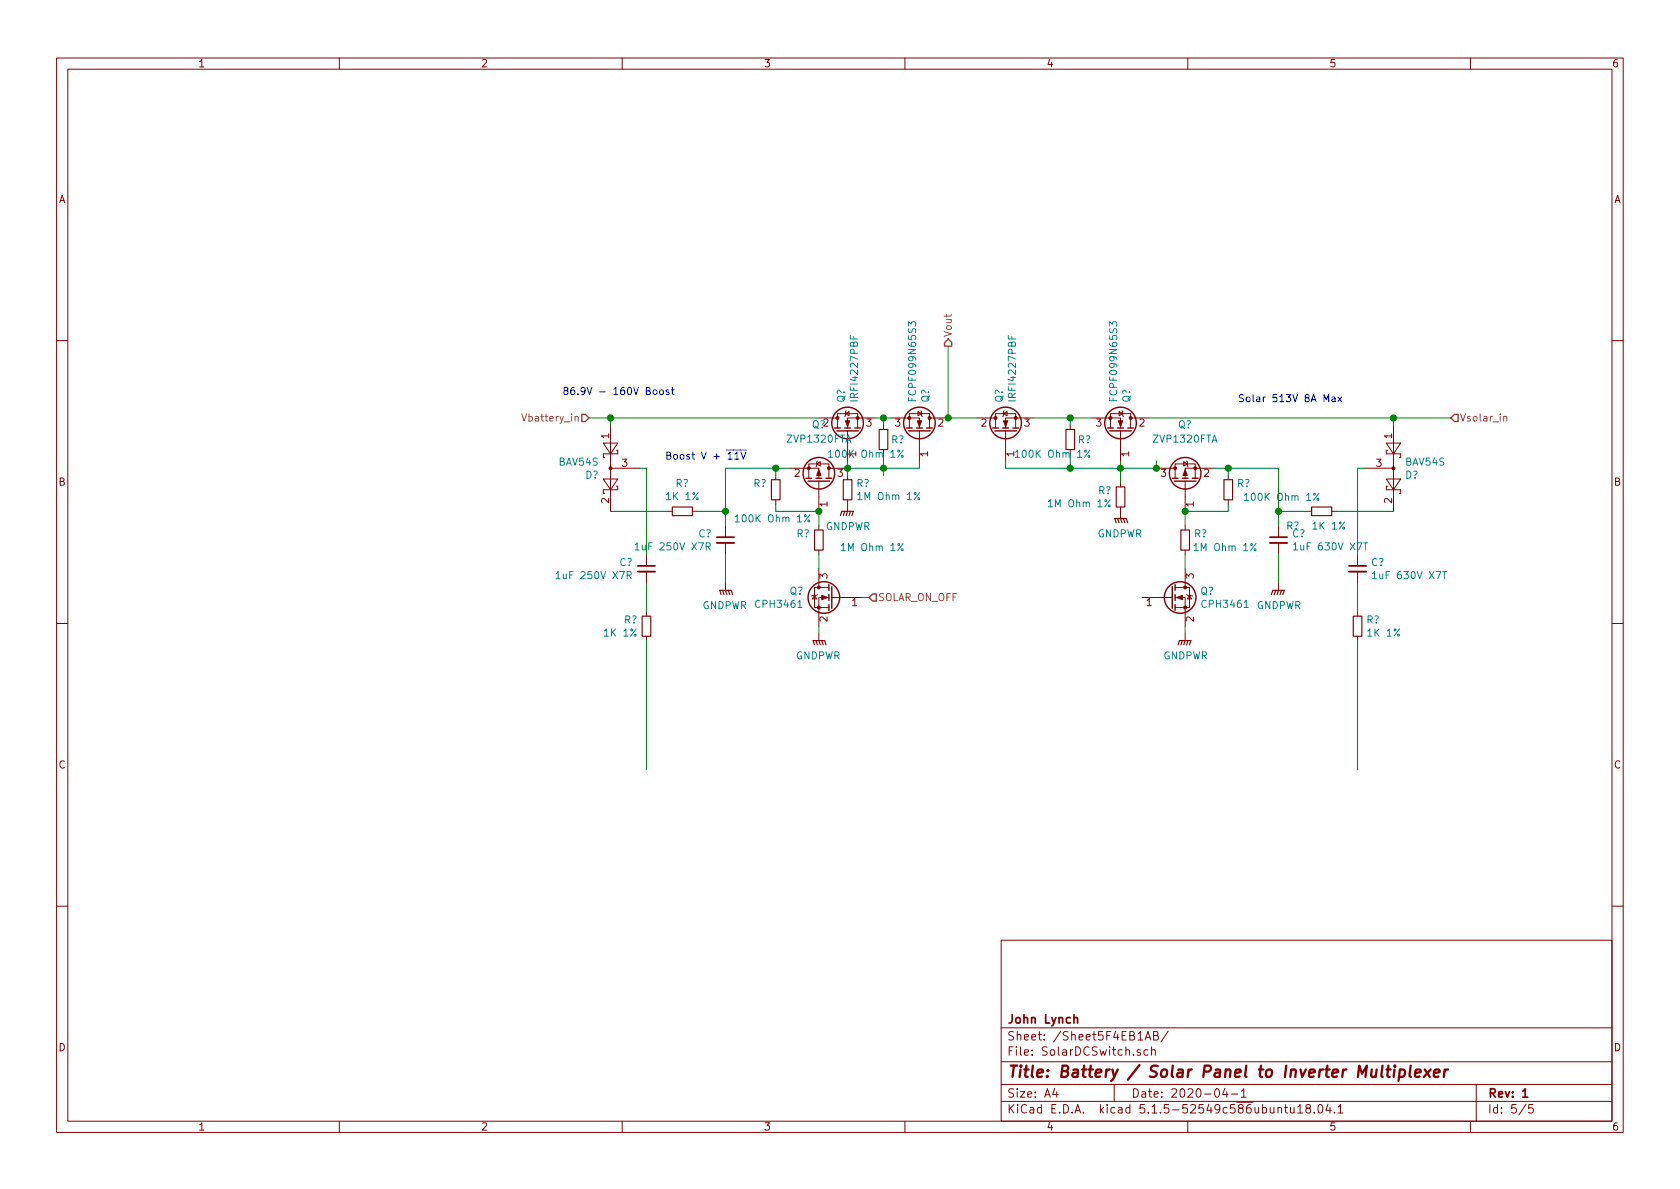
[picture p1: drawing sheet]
<svg xmlns="http://www.w3.org/2000/svg" width="297mm" height="210mm" viewBox="0 0 297 210" stroke-linecap="round" stroke-linejoin="round" font-family="sans-serif">
<g fill="none" stroke="#840000" stroke-width=".18">
<path d="M10 10.3h277v189.9h-277zM12 12.2h273v186.1h-273zM60 10.3v1.9M110 10.3v1.9M160 10.3v1.9M210 10.3v1.9M260 10.3v1.9M10 60.2h2M106.7 78.4h2.5l-1.3 1.9zM107.9 75.2v15.2M109 79.6h.2v.7h-2.5v.6h.2M144.8 73.9h3.3"/>
<path d="M148.1 75.7v-2.6h3.5v2.6M149.5 73.1l.6-.3v.7zM149.6 72.6l-.1 .2v.7l-.1 .2M149.9 76.2v5.3M154.9 73.9h-5v1.8M156.2 75.2v.7M157.5 73.9h5.1v1.8M160.8 75.7v-2.6h3.5v2.6M162.3 72.8l.6 .3-.6 .4zM162.6 76.2v5.3M162.8 72.6l.1 .2v.7l.2 .2M164.3 73.9h3.3"/>
<path d="M172.7 73.9h3.3M176 75.7v-2.6h3.6v2.6M177.4 73.1l.7-.3v.7zM177.5 72.6l-.1 .2v.7l-.1 .2M177.8 76.2v5.3M182.9 73.9h-5.1v1.8M189.2 75.2v.7M193 73.9h5.1v1.8M196.3 75.7v-2.6h3.6v2.6M197.9 72.8l.6 .3-.6 .4zM198.1 76.2v5.3M198.4 72.6l.1 .2v.7l.1 .2"/>
<path d="M199.9 73.9h3.3M245.1 78.4h2.5l-1.2 1.9zM245.4 79.6h-.3v.7h2.5v.6h-.2M246.4 75.2v15.2M285 60.2h2M106.7 84.7h2.5l-1.3 1.9zM107.9 82.8h5.1M109 86h.2v.6h-2.5v.6h.2M114.3 98v2.1M118.1 90.4h.8M122.4 90.4h.8M128.3 93v2"/>
<path d="M128.3 96v2M137.2 84.1v.7M137.2 88.4v.7M139.7 82.8h5.1v1.8M143 84.6v-2.6h3.6v2.6M144.4 82l.6-.3v.7zM144.5 81.5l-.1 .2v.7l-.1 .1M144.8 85.1v5.3M144.8 93v.7M144.8 97.3v.7M146.6 82.8h3.3M149.9 84.1v.7"/>
<path d="M149.9 88.4v2M198.1 85.3v.8M198.1 89.7v2M204.5 82.8h3.3M207.8 84.6v-2.6h3.5v2.6M209.3 81.7l.6 .3-.6 .4zM209.5 85.1v5.3M209.5 93v.7M209.5 97.3v.7M209.8 81.5l.1 .2v.7l.2 .1M214.6 82.8h-5.1v1.8M217.2 84.1v.7"/>
<path d="M217.2 88.4v.7M226.1 93v2M226.1 96v2M231.1 90.4h.8M235.5 90.4h.7M240 98v2.1M241.3 82.8h5.1M245.1 84.7h2.5l-1.2 1.9zM245.4 86h-.3v.6h2.5v.6h-.2M10 110.3h2M114.3 101.1v2M114.3 108.2v.8"/>
<path d="M114.3 112.5v.8M128.3 103.1v1.3M144 105.3l.4 .6h-.8zM144.5 105.2l-.1 .1h-.8l-.1 .1M144.8 100.6v3.3M144.8 112v1.3M146.6 105.7h-1.8v5M146.6 103.9h-2.6v3.5h2.6M147.1 105.7h5.3M201.9 105.7h5.4M207.8 105.7h1.7v5M207.8 103.9h2.5v3.5h-2.5"/>
<path d="M209.5 100.6v3.3M209.5 112v1.3M209.8 105.2l.1 .1h.8l.1 .1M210.3 105.3l.4 .6h-.8zM226.1 103.1v1.3M240 101.1v2M240 108.2v.8M240 112.5v.8M285 110.3h2M10 160.2h2M177 166.3h108v32h-108zM285 160.2h2"/>
<path d="M60 198.3v1.9M110 198.3v1.9M160 198.3v1.9M177 194.8h108M177 191.8h108M177 187.8h108M177 181.8h108M186.5 192.5l-.4 1h1M186.8 193v1M197 191.8v3M201.6 185.7a.37 .37 0 0 0-.6 .1l.1 .2 .5 .2 .1 .1-.2 .3-.5-.1M202.5 183.9l.5-1.5 .5 1.5"/>
<path d="M202.6 183.5h.7M203 185.7l-.5-.1-.2 .3v.6l.2 .1 .5-.1M203.6 185.7h.1a.37 .37 0 0 1 .6 .1v.8M203.6 185.1v1.5M204 183.1h.6l.1-.3-.1-.3-.6-.1v1.5h.5l.3-.3a.41 .41 0 0 0-.3-.5M206.6 182.3l-1.3 2M210 198.3v1.9M215 192.6l.1-.1a.81 .81 0 0 1 .6 .6 .81 .81 0 0 1-.3 .8l-.1 .1a.8 .8 0 0 1-.6-.6 .8 .8 0 0 1 .3-.8zM216.6 192.5l-.4 1h.9M216.9 193v1M217.7 193.5h1.1M219.5 193l.4-.5v1.5"/>
<path d="M219.5 194h.8M226 196l.2-.2 .3 .1 .1 .9M227.1 195.8h.6M227.3 195.3v1.3l.4 .2M228.2 195.8v.9l.4 .1 .2-.1M228.8 195.8v1M229.4 195.8l.5-.5v1.5M229.4 196.8h.9M231.2 196l-.3-.2v-.3a.48 .48 0 0 1 .7-.1l.1 .2-.1 .3-.6 .1-.1 .3v.4l.3 .1 .4-.1 .1-.2v-.2l-.3-.3M232.4 196.7v.1M233.1 195.5l.3-.2a.8 .8 0 0 1 .5 .8 .8 .8 0 0 1-.5 .7l-.3-.1-.1-.4zM234.8 195.2l-.4 1.1h1"/>
<path d="M235.2 195.8v1M235.9 196.7v.1M236.6 195.8l.4-.5v1.5M236.6 196.8h.8M260 198.3v1.9M261 191.8v6.5M269.8 195.2l-1.2 2M271 195.3h-.7v.7l.2-.1 .5 .1 .1 .2-.1 .5-.2 .1-.5-.1"/>
</g>
<path d="M126.7 95h3.1M224.5 95h3.1M112.8 100.1h3M238.5 100.1h3.1M189.9 180.1l.2-.2 .4 .1v.9M269.2 193l.5-.5v1.5M269.2 194h.9" fill="none" stroke="#840000" stroke-width=".3"/>
<g fill="none" stroke="#840000" stroke-width=".41">
<path d="M244.4 188.4l-.2 1.8 .3 .2M245.1 189.1h.8M245.5 188.4l-.2 1.8 .1 .1 .3 .1M246.6 189.1l-.2 1.3M246.6 188.4l-.1 .1 .1 .1 .1-.1-.1-.1v.2M247.5 189.2a.68 .68 0 0 1 .9 .1v.8a.66 .66 0 0 1-1 .2M247.5 189.1l-.2 2M249.4 188.4l-.2 1.8 .3 .2M250.2 189.8l1-.2-.1-.4-.5-.1-.4 .3v.9l.2 .1 .6-.1M251.9 189.1l.9 1.3M253 189.1l-1.3 1.3M253.5 189.8l1-.2v-.4l-.6-.1-.3 .3v.9l.1 .1 .6-.1"/>
<path d="M255.4 189.1l-.1 1.3M256 189.1a.55 .55 0 0 0-.6 .4"/>
</g>
<g fill="none" stroke="#840000" stroke-width=".25">
<path d="M147.6 75.7h1M148 76.2h3.8M149.4 75.7h1M151.1 75.7h1M160.3 75.7h1M160.7 76.2h3.8M162.1 75.7h1M163.8 75.7h1M175.5 75.7h1M175.9 76.2h3.8M177.3 75.7h1M179.1 75.7h1"/>
<path d="M195.8 75.7h1M196.2 76.2h3.8M197.6 75.7h1M199.4 75.7h1M142.5 84.6h1M142.9 85.1h3.8M144.3 84.6h1M146 84.6h1.1M207.3 84.6h1M207.6 85.1h3.9M209 84.6h1.1M210.8 84.6h1"/>
<path d="M146.6 103.4v1M146.6 105.2v1M146.6 106.9v1M147.1 103.8v3.8M207.3 103.8v3.8M207.8 103.4v1M207.8 105.2v1M207.8 106.9v1"/>
<circle cx="149.9" cy="74.8" r="2.79"/>
<circle cx="162.6" cy="74.8" r="2.79"/>
<circle cx="177.8" cy="74.8" r="2.79"/>
<circle cx="198.1" cy="74.8" r="2.79"/>
<circle cx="144.8" cy="83.7" r="2.79"/>
<circle cx="209.5" cy="83.7" r="2.79"/>
<circle cx="145.7" cy="105.7" r="2.79"/>
<circle cx="208.7" cy="105.7" r="2.79"/>
</g>
<g fill="#840000" stroke="#840000" stroke-width=".18">
<path d="M209.5 83.1l.4 1h-.7z"/>
<path d="M208 105.7l1-.4v.7z"/>
<path d="M197.7 74.4h.8l-.4 1z"/>
<path d="M149.5 74.4h.7l-.3 1z"/>
<path d="M145.3 105.3l1 .4-1 .3z"/>
<path d="M162.2 74.4h.7l-.3 1z"/>
<path d="M144.8 83.1l.4 1h-.8z"/>
<path d="M177.4 74.4h.8l-.4 1z"/>
<circle cx="211.3" cy="82.8" r=".25"/>
<circle cx="207.8" cy="82.8" r=".25"/>
<circle cx="246.4" cy="82.8" r=".25"/>
<circle cx="209.5" cy="107.4" r=".25"/>
<circle cx="209.5" cy="103.9" r=".25"/>
<circle cx="107.9" cy="82.8" r=".25"/>
<circle cx="196.3" cy="73.9" r=".25"/>
<circle cx="199.9" cy="73.9" r=".25"/>
<circle cx="151.6" cy="73.9" r=".25"/>
<circle cx="148.1" cy="73.9" r=".25"/>
<circle cx="144.8" cy="107.4" r=".25"/>
<circle cx="144.8" cy="103.9" r=".25"/>
<circle cx="160.8" cy="73.9" r=".25"/>
<circle cx="164.3" cy="73.9" r=".25"/>
<circle cx="143" cy="82.8" r=".25"/>
<circle cx="146.6" cy="82.8" r=".25"/>
<circle cx="179.6" cy="73.9" r=".25"/>
<circle cx="176" cy="73.9" r=".25"/>
</g>
<g fill="none" stroke="#840000" stroke-width=".2">
<path d="M155.4 75.9h1.6v3.6h-1.6zM188.5 75.9h1.5v3.6h-1.5zM118.9 89.7h3.5v1.5h-3.5zM136.4 84.8h1.5v3.6h-1.5zM144 93.7h1.5v3.6h-1.5zM148.6 91.2l.2-.8h2.1l-.3 .8M149.1 84.8h1.5v3.6h-1.5zM149.4 90.4l-.3 .8M149.9 90.4l-.3 .8M150.4 90.4l-.3 .8M197.4 86.1h1.5v3.6h-1.5zM197.4 92.5l-.3-.8h2l.3 .8"/>
<path d="M197.6 91.7l.3 .8M198.1 91.7l.3 .8M198.6 91.7l.3 .8M208.8 93.7h1.5v3.6h-1.5zM216.4 84.8h1.5v3.6h-1.5zM231.9 89.7h3.6v1.5h-3.6zM113.5 109h1.6v3.5h-1.6zM127.5 105.2l-.2-.8h2l.2 .8M127.8 104.4l.2 .8M128.3 104.4l.2 .8M128.8 104.4l.2 .8M144 114l-.2-.7h2l.2 .7"/>
<path d="M144.3 113.3l.2 .7M144.8 113.3l.2 .7M145.3 113.3l.2 .7M208.3 114l.2-.7h2.1l-.3 .7M209 113.3l-.2 .7M209.5 113.3l-.2 .7M210.1 113.3l-.3 .7M224.8 105.2l.2-.8h2.1l-.3 .8M225.6 104.4l-.3 .8M226.1 104.4l-.3 .8M226.6 104.4l-.3 .8M239.3 109h1.5v3.5h-1.5z"/>
</g>
<g fill="none" stroke="#008484" stroke-width=".18">
<path d="M146.5 80l.4-.4v1.3M159.7 79.6l-1 1.3M192.7 79.6l-1 1.3M112.3 96.3l.3-.3v1.3M112.3 97.3h.7M124.9 96.6h.6v-.5l-.2-.1h-.4v1.3M125.2 96.6l.4 .7M130 91.4l.4-.4v1.3M130 92.3h.7M143.2 91l-1 1.3M146.5 80.9h.7M148.7 96.5l.4-.4v1.3"/>
<path d="M148.7 97.4h.8M151.7 87.4l.3-.3v1.3M151.7 88.4h.7M159.7 96.1l-1 1.3M162.6 87.1l-1 1.3M179.5 80.9h.8M185.3 88.7l.4-.3v1.2M185.3 89.6h.8M196.3 88.4l-1 1.2M211.1 96.5l.4-.4v1.3M211.1 97.4h.8M220 87.6l.4-.4v1.3"/>
<path d="M220 88.5h.8M222.1 96.1l-1 1.3M228.7 96.3l.4-.3v1.3M228.7 97.3h.7M233.2 87.2l-1 1.3M241.1 96h.7M98.3 101.4l.4-.3v1.2M98.3 102.3h.7M110.9 101.7h.6l.1-.5-.2-.1h-.5v1.2M111.2 101.7l.4 .6M242.7 101.4l.3-.3v1.2M242.7 102.3h.7"/>
<path d="M255.1 101.1h.7"/>
<circle cx="143" cy="92.1" r=".18"/>
<circle cx="159.5" cy="80.7" r=".18"/>
<circle cx="159.5" cy="97.2" r=".18"/>
<circle cx="162.4" cy="88.2" r=".18"/>
<circle cx="192.5" cy="80.7" r=".18"/>
<circle cx="196.1" cy="89.5" r=".18"/>
<circle cx="221.9" cy="97.2" r=".18"/>
<circle cx="233" cy="88.3" r=".18"/>
</g>
<path d="M126.7 96h3.1M224.5 96h3.1M112.8 101.1h3M238.5 101.1h3.1" fill="none" stroke="#840000" stroke-width=".33"/>
<g fill="none" stroke="#008400" stroke-width=".18">
<path d="M104.1 73.9h40.7M107.9 73.9v1.3M154.9 73.9h2.6M156.2 73.9v1.3M167.6 61.2v12.7h5.1M182.9 73.9h10.1M189.2 73.9v1.3M203.2 73.9h53.3M246.4 73.9v1.3M107.9 90.4h10.2M113 82.8h1.3v15.2M123.2 90.4h5.1"/>
<path d="M128.3 98v5.1M137.2 89.1v1.3h7.6v2.6M137.2 82.8v1.3M139.7 82.8h-11.4v10.2M144.8 98v2.6M149.9 81.5v2.6M156.2 80.3v3.8M162.6 81.5v1.3h-12.7M177.8 81.5v1.3h26.7v-1.3M189.2 80.3v2.5M198.1 81.5v3.8M209.5 98v2.6"/>
<path d="M214.6 82.8h11.5v10.2M217.2 89.1v1.3h-7.7v2.6M217.2 82.8v1.3M226.1 98v5.1M226.1 90.4h5M236.2 90.4h10.2M241.3 82.8h-1.3v15.2M114.3 103.1v5.1M114.3 113.3v22.8M144.8 110.7v1.3M152.4 105.7h1.3M209.5 110.7v1.3"/>
<path d="M240 103.1v5.1M240 113.3v22.8"/>
</g>
<path d="M167.6 59.9l.7 .7v.6h-1.3v-.6zM102.9 73.3h.6l.6 .6-.6 .6h-.6zM257.2 73.3h.6v1.2h-.6l-.7-.6zM154.3 105h.6v1.3h-.6l-.6-.6z" fill="none" stroke="#848400" stroke-width=".25"/>
<path d="M92.3 73.2l.4 1.3 .4-1.3M265.9 73.8l.1-.2 .3 .1 .1 .8" fill="none" stroke="#848400" stroke-width=".18"/>
<path d="M99.9 69.1l-.2-.2v-.3l.5-.1 .2 .3v.1l-.6 .2-.1 .2v.3l.2 .2 .4-.1 .1-.2v-.2l-.2-.2M101.5 68.5l-.4 .1a.87 .87 0 0 0 0 1.2l.5-.2v-.5l-.5-.1-.2 .2M102.2 69.6v.2M103.5 69.1l-.3 .2-.4-.1-.1-.1 .1-.5 .4-.1 .2 .1a.84 .84 0 0 1-.3 1.2h-.3M219.9 69.8h-.5l-.3 .2 .2 .3 .5 .3v.3l-.2 .1h-.5M220.5 70.3l.3-.1 .2 .1-.1 .7h-.3l-.2-.1-.1-.5zM117.9 80.5h.5l.2-.2-.1-.2-.6-.2v1.3h.5l.2-.1v-.3l-.3-.3M119.2 80.4h.3l.3 .2-.1 .5-.3 .1-.3-.2z" fill="none" stroke="#0000c2" stroke-width=".18"/>
<g fill="#008400" stroke="#008400" stroke-width=".25">
<circle cx="156.2" cy="73.9" r=".51"/>
<circle cx="128.3" cy="90.4" r=".51"/>
<circle cx="167.6" cy="73.9" r=".51"/>
<circle cx="149.9" cy="82.8" r=".51"/>
<circle cx="217.2" cy="82.8" r=".51"/>
<circle cx="137.2" cy="82.8" r=".51"/>
<circle cx="156.2" cy="82.8" r=".51"/>
<circle cx="108" cy="73.9" r=".51"/>
<circle cx="209.6" cy="90.4" r=".51"/>
<circle cx="198.1" cy="82.8" r=".51"/>
<circle cx="246.4" cy="73.9" r=".51"/>
<circle cx="189.2" cy="82.8" r=".51"/>
<circle cx="204.5" cy="82.8" r=".51"/>
<circle cx="189.2" cy="73.9" r=".51"/>
<circle cx="144.8" cy="90.4" r=".51"/>
<circle cx="226.1" cy="90.4" r=".51"/>
</g>
<text font-size="2.8" fill="#840000" x="178" y="190.5">Title: Battery / Solar Panel to Inverter Multiplexer</text>
<g font-size="2.1" fill="#840000">
<text x="178" y="184">Sheet: /Sheet5F4EB1AB/</text>
<text x="178" y="181">John Lynch</text>
<text x="178" y="186.7">File: SolarDCSwitch.sch</text>
<text x="178" y="196.9">KiCad E.D.A. kicad 5.1.5-52549c586ubuntu18.04.1</text>
<text x="178" y="194.1">Size: A4</text>
<text x="200" y="194.1">Date: 2020-04-1</text>
<text x="263" y="194.1">Rev: 1</text>
<text x="263" y="196.9">Id: 5/5</text>
</g>
<g font-size="1.8" fill="#840000">
<text x="35" y="11.9">1</text>
<text x="85" y="11.9">2</text>
<text x="135" y="11.9">3</text>
<text x="185" y="11.9">4</text>
<text x="235" y="11.9">5</text>
<text x="285" y="11.9">6</text>
<text x="10.4" y="35.9">A</text>
<text x="285.4" y="35.9">A</text>
<text x="107.7" y="77.6" transform="rotate(-90 107.7 77.6)">1</text>
<text x="153.2" y="75.4">3</text>
<text x="158.3" y="75.4">3</text>
<text x="165.9" y="75.4">2</text>
<text x="173.5" y="75.4">2</text>
<text x="181.1" y="75.4">3</text>
<text x="193.8" y="75.4">3</text>
<text x="201.4" y="75.4">2</text>
<text x="246.1" y="77.6" transform="rotate(-90 246.1 77.6)">1</text>
<text x="110" y="82.5">3</text>
<text x="164.1" y="80.7" transform="rotate(-90 164.1 80.7)">1</text>
<text x="179.3" y="80.7" transform="rotate(-90 179.3 80.7)">1</text>
<text x="199.6" y="80.7" transform="rotate(-90 199.6 80.7)">1</text>
<text x="243.4" y="82.5">3</text>
<text x="10.4" y="85.9">B</text>
<text x="107.7" y="89" transform="rotate(-90 107.7 89)">2</text>
<text x="140.5" y="84.3">2</text>
<text x="146.3" y="89.6" transform="rotate(-90 146.3 89.6)">1</text>
<text x="148.1" y="84.3">3</text>
<text x="205.3" y="84.3">3</text>
<text x="211.1" y="89.6" transform="rotate(-90 211.1 89.6)">1</text>
<text x="212.9" y="84.3">2</text>
<text x="246.1" y="89" transform="rotate(-90 246.1 89)">2</text>
<text x="285.4" y="85.9">B</text>
<text x="146.3" y="102.3" transform="rotate(-90 146.3 102.3)">3</text>
<text x="150.6" y="107.2">1</text>
<text x="202.7" y="107.2">1</text>
<text x="211.1" y="102.3" transform="rotate(-90 211.1 102.3)">3</text>
<text x="146.3" y="110" transform="rotate(-90 146.3 110)">2</text>
<text x="211.1" y="110" transform="rotate(-90 211.1 110)">2</text>
<text x="10.4" y="135.9">C</text>
<text x="285.4" y="135.9">C</text>
<text x="10.4" y="185.9">D</text>
<text x="285.4" y="185.9">D</text>
<text x="35" y="199.9">1</text>
<text x="85" y="199.9">2</text>
<text x="135" y="199.9">3</text>
<text x="185" y="199.9">4</text>
<text x="235" y="199.9">5</text>
<text x="285" y="199.9">6</text>
</g>
<g font-size="1.8" fill="#848400">
<text x="168.3" y="59.7" transform="rotate(-90 168.3 59.7)">Vout</text>
<text x="93" y="74.5">Vbattery_in</text>
<text x="258.1" y="74.5">Vsolar_in</text>
<text x="155.2" y="106.3">SOLAR_ON_OFF</text>
</g>
<g font-size="1.8" fill="#0000c2">
<text x="103.6" y="69.8">86.9V - 160V Boost</text>
<text x="221.8" y="71.1">Solar 513V 8A Max</text>
<text x="120.2" y="81.3">Boost V + 11V</text>
</g>
<g font-size="1.8" fill="#008484">
<text x="149.4" y="71.2" transform="rotate(-90 149.4 71.2)">Q?</text>
<text x="151.7" y="70.6" transform="rotate(-90 151.7 70.6)">IRFI4227PBF</text>
<text x="162" y="70.4" transform="rotate(-90 162 70.4)">FCPF099N65S3</text>
<text x="164.3" y="71.2" transform="rotate(-90 164.3 71.2)">Q?</text>
<text x="177.3" y="71.2" transform="rotate(-90 177.3 71.2)">Q?</text>
<text x="179.6" y="70.6" transform="rotate(-90 179.6 70.6)">IRFI4227PBF</text>
<text x="197.5" y="70.4" transform="rotate(-90 197.5 70.4)">FCPF099N65S3</text>
<text x="199.8" y="71.2" transform="rotate(-90 199.8 71.2)">Q?</text>
<text x="143.6" y="75.7">Q?2</text>
<text x="208.3" y="75.7">Q?</text>
<text x="98.9" y="82.3">BAV54S</text>
<text x="139.4" y="78.3">ZVP1320FTA</text>
<text x="147.2" y="80.9">100K Ohm 1%</text>
<text x="151.4" y="80.7" transform="rotate(-90 151.4 80.7)">1</text>
<text x="157.6" y="78.4">R?</text>
<text x="180.2" y="80.9">100K Ohm 1%</text>
<text x="190.6" y="78.4">R?</text>
<text x="204.1" y="78.3">ZVP1320FTA</text>
<text x="248.6" y="82.3">BAV54S</text>
<text x="103.5" y="84.7">D?</text>
<text x="118" y="88.4">1K 1%</text>
<text x="119.5" y="86.1">R?</text>
<text x="133.2" y="86.1">R?</text>
<text x="151.4" y="86.1">R?</text>
<text x="152.1" y="88.4">1M Ohm 1%</text>
<text x="185.8" y="89.7">1M Ohm 1%</text>
<text x="194.2" y="87.4">R?</text>
<text x="218.7" y="86.1">R?</text>
<text x="220.7" y="88.6">100K Ohm 1%</text>
<text x="248.5" y="84.7">D?</text>
<text x="123.5" y="95">C?</text>
<text x="130.7" y="92.4">100K Ohm 1%</text>
<text x="140.8" y="95">R?</text>
<text x="145.9" y="93.7">GNDPWR</text>
<text x="194" y="95">GNDPWR</text>
<text x="211.1" y="95">R?</text>
<text x="227.4" y="93.6">R?</text>
<text x="228.5" y="95">C?</text>
<text x="232.3" y="93.6">1K 1%</text>
<text x="109.5" y="100.1">C?</text>
<text x="113.1" y="97.3">1uF 250V X7R</text>
<text x="149.2" y="97.5">1M Ohm 1%</text>
<text x="211.6" y="97.5">1M Ohm 1%</text>
<text x="229.5" y="97.3">1uF 630V X7T</text>
<text x="242.4" y="100.1">C?</text>
<text x="99.1" y="102.4">1uF 250V X7R</text>
<text x="124.2" y="107.7">GNDPWR</text>
<text x="133.9" y="107.5">CPH3461</text>
<text x="139.6" y="105.2">Q?</text>
<text x="212.2" y="105.2">Q?</text>
<text x="212.8" y="107.5">CPH3461</text>
<text x="222.1" y="107.7">GNDPWR</text>
<text x="243.4" y="102.4">1uF 630V X7T</text>
<text x="107" y="112.6">1K 1%</text>
<text x="110.4" y="110.3">R?</text>
<text x="241.6" y="110.3">R?</text>
<text x="242" y="112.6">1K 1%</text>
<text x="140.7" y="116.6">GNDPWR</text>
<text x="205.6" y="116.6">GNDPWR</text>
</g>
</svg>
